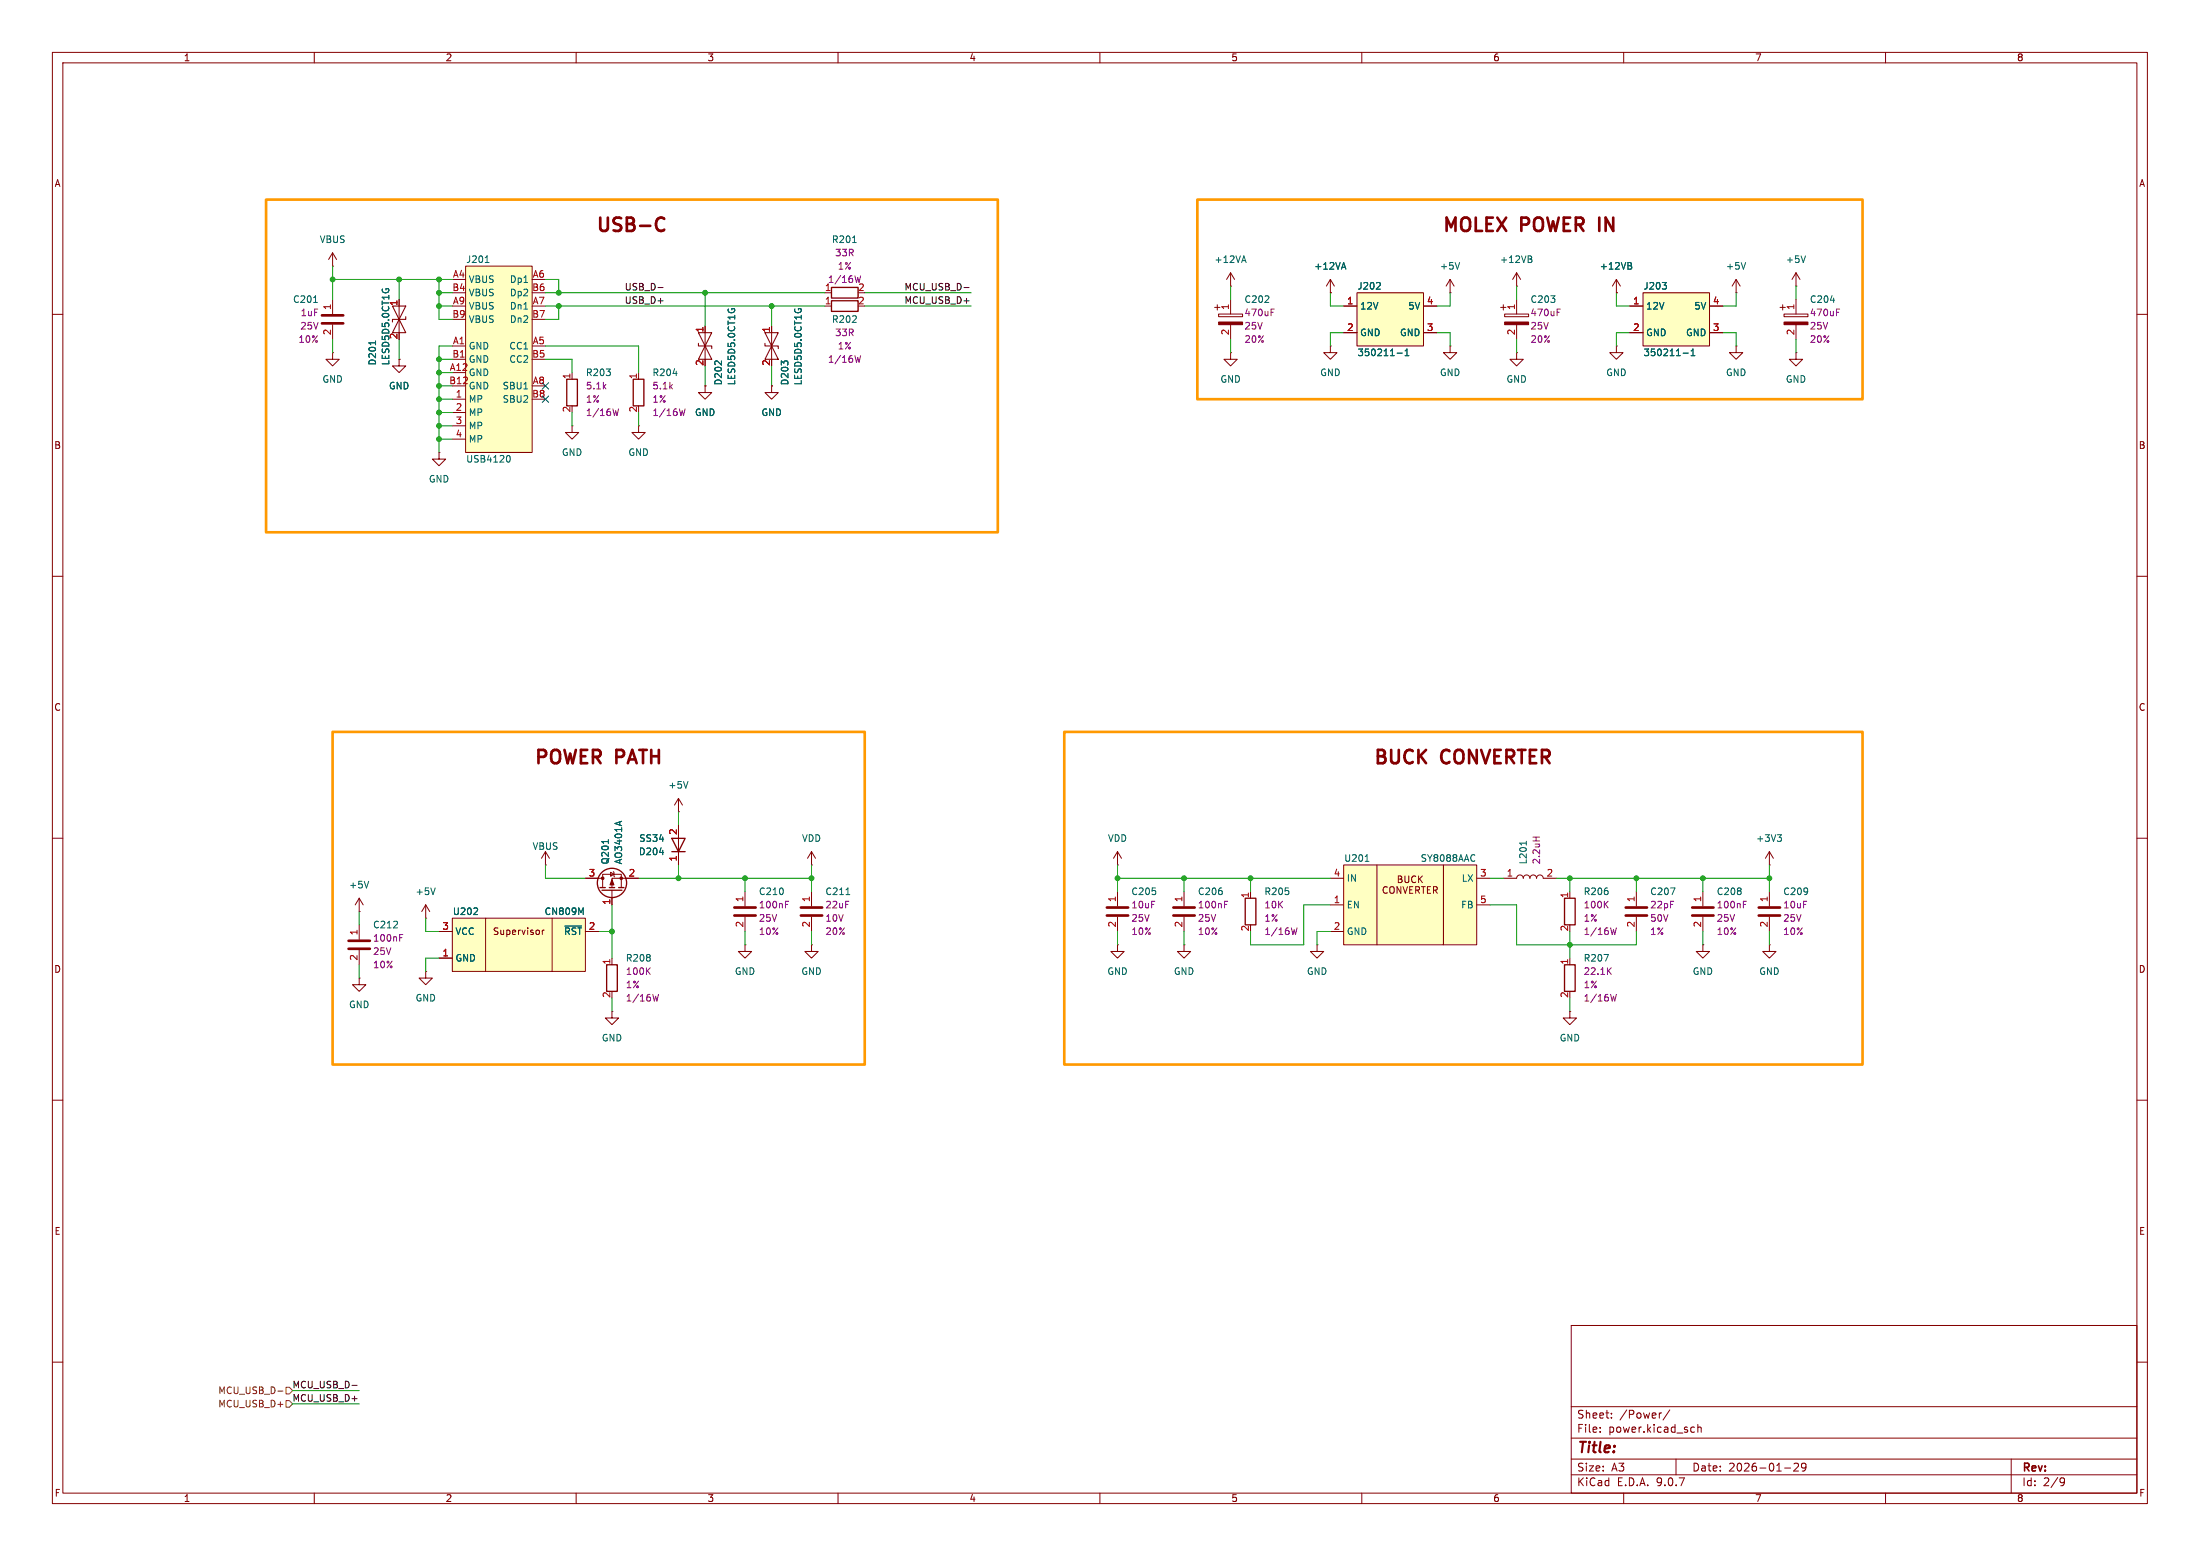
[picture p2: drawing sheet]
<svg xmlns="http://www.w3.org/2000/svg" width="297mm" height="210mm" viewBox="0 0 297 210" stroke-linecap="round" stroke-linejoin="round" font-family="sans-serif">
<g fill="none" stroke="#840000" stroke-width=".14">
<path d="M7.1 7.1h282.8v195.8h-282.8zM8.5 8.5h280v193h-280zM42.4 7.1v1.4M77.8 7.1v1.4M113.1 7.1v1.4M148.5 7.1v1.4M183.8 7.1v1.4M219.2 7.1v1.4M254.6 7.1v1.4M7.1 42.4h1.4M44.9 40.4v2M44.9 43.8v2"/>
<path d="M77.2 50.3v.9M288.5 42.4h1.4M7.1 77.8h1.4M288.5 77.8h1.4M7.1 113.1h1.4M91.6 111.4v5.3M288.5 113.1h1.4M7.1 148.5h1.4M288.5 148.5h1.4M212.1 178.9h76.4v22.6h-76.4zM7.1 183.8h1.4M212.1 199h76.4"/>
<path d="M212.1 196.9h76.4M212.1 194.1h76.4M212.1 189.9h76.4M216 193.2v.1M216 192.7v.1M217.5 191.3v.1M217.5 190.7v.1M224.3 190.7h-.2M225.4 190.3l-.9 1.4M226.3 196.9v2.1M228.5 192.6l.3 .1M228.8 193.3h-.3"/>
<path d="M229.2 192.7l.2-.1 .2 .1 .1 .6M229.2 192.2v1.1M240.9 198.1h.8M242.2 197.6l.4-.1 .1 .1 .1 .2-.7 .7h.7M243.8 197.9l-.2 .2h-.2l-.2-.2 .1-.4h.3l.2 .1a.7 .7 0 0 1-.3 .9h-.2M271.5 196.9v4.6M278.3 199.5l.4 .1a.7 .7 0 0 1-.3 .9h-.2M278.7 199.9l-.2 .2h-.2M288.5 183.8h1.4M42.4 201.5v1.4M77.8 201.5v1.4M113.1 201.5v1.4"/>
<path d="M148.5 201.5v1.4M183.8 201.5v1.4M219.2 201.5v1.4M254.6 201.5v1.4"/>
</g>
<path d="M76.5 51.2h1.4v3.6h-1.4zM90.7 113.1h1.8l-.9 1.8zM90.7 114.9h1.8" fill="none" stroke="#840000" stroke-width=".18"/>
<path d="M42.3 40.8h.6M89 115.1h.6" fill="none" stroke="#006464" stroke-width=".14"/>
<path d="M43.5 42.6h2.8M43.5 43.6h2.8" fill="none" stroke="#840000" stroke-width=".36"/>
<path d="M83.5 55.2l-.2 .9-.2-.7-.1 .7" fill="none" stroke="#840084" stroke-width=".14"/>
<path d="M181.4 116.7h18v10.8h-18z" fill="#ffffc2"/>
<g fill="none" stroke="#840000" stroke-width=".14">
<path d="M59.3 61.1v.9h.9l-.9 .9-.9-.9h.9M59.3 61.1h.1M79 118.5h2.4M81.4 119.8v-1.8h2.5v1.8M82.4 117.7l.5 .3-.5 .3zM82.8 117.6l.2 .8M86.2 118.5h-3.6v1.3M91.6 109.6h.1M91.6 107.8l.5 .9M91.6 107.8l-.5 .9M91.6 107.8v1.8M109.6 116.7h.1"/>
<path d="M109.6 114.9l.5 .9M109.6 114.9l-.6 .9M109.6 114.9v1.8M179.6 118.5h1.8M181.4 116.7h18v10.8h-18zM185.9 116.7v10.8M187.3 119.8a.43 .43 0 0 0-.6 .3 .43 .43 0 0 0 .4 .5l.2-.1M187.7 119.8l.1-.1a.3 .3 0 0 1 .4 .3v.3a.3 .3 0 0 1-.3 .3 .3 .3 0 0 1-.3-.3zM188.8 118.2h.3l.1 .2-.1 .3h.1l.1 .3-.2 .1h-.3zM188.8 118.7h.3M189.1 119.7v.9l-.5-.9v.9M189.4 119.7l.3 .9 .3-.9"/>
<path d="M189.7 118.2v.8l.1 .1h.3l.1-.1v-.8M190.7 119.7h-.4v.9h.4M191.1 118.3a.43 .43 0 0 0-.6 .3 .43 .43 0 0 0 .5 .5l.1-.1M191.5 118.2v.9M191.6 118.6l.4 .5M191.9 119.7h.5M192 118.2l-.5 .5M192.2 119.7v.9M193.1 119.7h-.4v.9h.4M194.9 116.7v10.8M199.4 118.5h1.8M48.5 132v.9h.9l-.9 .9-.9-.9h.9"/>
<path d="M48.5 132h.1M48.5 123h.1M48.5 121.2v1.8M48.5 124.8v2M48.5 128.2v2M48.5 121.2l.5 .9M48.5 121.2l-.5 .9M57.5 123.9h.1M57.5 131.1v.9h.9l-.9 .9-.9-.9h.9M57.5 131.1h.1M57.5 122.1l.5 .9M57.5 122.1l-.6 .9"/>
<path d="M57.5 122.1v1.8M82.6 120.2v1.9M82.6 129.3v.9M100.6 127.5v.9h.9l-.9 .9-.9-.9h.9M100.6 127.5h.1M100.6 120.3v2M100.6 123.7v2M109.6 127.5v.9h.9l-.9 .9-.9-.9h.9M109.6 127.5h.1M109.6 120.3v2M109.6 123.7v2M179.6 122.1h1.8"/>
<path d="M179.6 125.7h1.8M190.3 120.1h.3M191.1 120.1h.5v-.1v-.2l-.5-.1v.9M191.3 120.1l.3 .5M192.7 120.1h.3M193.5 120.1h.4l.1-.1v-.2l-.5-.1v.9M193.7 120.1l.3 .5M199.4 122.1h1.8M211.9 136.5v.9h.9l-.9 .9-.9-.9h.9M211.9 136.5h.1M211.9 120.3v.9M211.9 129.3v.9"/>
</g>
<path d="M49.8 118.9l-.3 .9M58.8 119.8l-.3 .9M82.1 113.3v.5M83.9 110.8l-.9 .3M92.9 105.5l-.3 .9M184.3 116.3h.5M114.2 120.7h.5M216.5 128.8h.6l-.3 .9" fill="none" stroke="#006464" stroke-width=".14"/>
<g fill="none" stroke="#840000" stroke-width=".18">
<path d="M81 119.8h.7M82.3 119.8h.7M83.5 119.8h.7M81.3 120.2h2.7M81.9 130.2h1.4v3.6h-1.4zM211.2 121.2h1.4v3.6h-1.4zM211.2 130.2h1.4v3.6h-1.4z"/>
<circle cx="82.6" cy="119.2" r="1.98"/>
</g>
<g fill="none" stroke="#840084" stroke-width=".14">
<path d="M54 126.6h.3M54 126.1h.4M87.4 131l.4 .5M87.8 130.6l-.5 .5M88.9 134.2l-.2 .9-.2-.6-.2 .6M106 122.1h.3M106 121.6h.5M216.7 122l.4 .5M217.1 121.6l-.5 .6M217.1 131l.4 .5M217.5 130.6l-.5 .5M218.2 125.2l-.2 .9-.2-.6-.1 .6"/>
<path d="M218.2 134.2l-.2 .9-.2-.6-.1 .6"/>
</g>
<path d="M47.1 127h2.8M47.1 128.1h2.8M99.1 122.5h2.9M99.1 123.6h2.9M108.1 122.5h2.9M108.1 123.6h2.9" fill="none" stroke="#840000" stroke-width=".36"/>
<g fill="#840000" stroke="#840000" stroke-width=".14">
<path d="M82.6 118.7l.3 .7h-.6z"/>
<circle cx="81.4" cy="118.5" r=".18"/>
<circle cx="83.9" cy="118.5" r=".18"/>
</g>
<path d="M61.1 123.9h17.9v7.2h-17.9z" fill="#ffffc2"/>
<g fill="none" stroke="#840000" stroke-width=".14">
<path d="M86.2 57.5v.9h.9l-.9 .9-.9-.9h.9M86.2 57.5h.1M86.2 50.3v.9M94.3 44.9h1.8l-.9 1.8zM94.3 46.3v.4h1.8v.4M95.2 46.7l.9 1.8h-1.8zM95.2 52.1v.9h.9l-.9 .9-.9-.9h.9M95.2 52.1h.1M95.2 44v4.5M103.3 44.9h1.8l-.9 1.8zM103.3 46.3v.4h1.8v.4M104.2 46.7l.9 1.8h-1.8z"/>
<path d="M104.2 52.1v.9h.9l-.9 .9-.9-.9h.9M104.2 52.1h.1M104.2 44v4.5M242.5 47.6v.9h.9l-.9 .9-.9-.9h.9M242.5 47.6h.1M73.6 116.7h.1M73.6 114.9l.6 .9M73.6 114.9l-.5 .9M73.6 114.9v1.8M150.9 116.7h.1M150.9 114.9l-.6 .9M150.9 114.9l.5 .9"/>
<path d="M150.9 114.9v1.8M202.9 118.5h1.8a.45 .45 0 0 1 .5-.4 .45 .45 0 0 1 .4 .4 .45 .45 0 0 1 .5-.4 .45 .45 0 0 1 .4 .4 .45 .45 0 0 1 .5-.4 .45 .45 0 0 1 .4 .4 .45 .45 0 0 1 .5-.4 .45 .45 0 0 1 .4 .4h1.8M238.9 116.7h.1M238.9 114.9l-.6 .9M238.9 114.9l.5 .9M238.9 114.9v1.8M59.3 125.7h1.8M59.3 129.3h1.8M61.1 123.9h17.9v7.2h-17.9zM65.6 123.9v7.2M73.2 125.5v.6M73.5 125.5l-.3 .2"/>
<path d="M74.5 123.9v7.2M79 125.7h1.8M82.6 136.5v.9h.9l-.9 .9-.9-.9h.9M82.6 136.5h.1M168.8 120.3v.9M177.8 127.5v.9h.9l-.9 .9-.9-.9h.9M177.8 127.5h.1M220.9 120.3v2M220.9 123.7v2M229.9 127.5v.9h.9l-.9 .9-.9-.9h.9M229.9 127.5h.1M229.9 120.3v2"/>
<path d="M229.9 123.7v2M238.9 127.5v.9h.9l-.9 .9-.9-.9h.9M238.9 127.5h.1M238.9 120.3v2M238.9 123.7v2"/>
</g>
<g fill="none" stroke="#006464" stroke-width=".14">
<path d="M90.9 50.4h.5M98.3 41.7v.2M98.8 41.8v-.1h.3l.1 .1M107.3 41.7v.2M107.8 41.8v-.1h.3l.1 .1M206.1 113.5v.6M225.5 119.8h.6l-.4 .9M239.9 112.7h.6l-.3 .3M240.3 113l.2 .2v.2l-.2 .2M63.9 123.4h.6M64.4 122.6v.3M76.2 125h2.3"/>
<path d="M78.4 123.2l.3-.7v.9"/>
</g>
<path d="M219.5 122.5h2.8M219.5 123.6h2.8M228.5 122.5h2.8M228.5 123.6h2.8M237.4 122.5h2.9M237.4 123.6h2.9" fill="none" stroke="#840000" stroke-width=".36"/>
<path d="M92.5 55.2l-.2 .9-.2-.7-.2 .7M207 113h.8M207.4 113v.5M175.1 125.2l-.2 .9-.2-.6-.2 .6M235.4 122.1h.3M235.4 121.6h.4" fill="none" stroke="#840084" stroke-width=".14"/>
<path d="M85.5 51.2h1.4v3.6h-1.4zM168.1 121.2h1.4v3.6h-1.4z" fill="none" stroke="#840000" stroke-width=".18"/>
<path d="M62.9 35.9h8.9v25.2h-8.9z" fill="#ffffc2"/>
<g fill="none" stroke="#840000" stroke-width=".14">
<path d="M44.9 35.9h.1M44.9 34.1l-.5 .9M44.9 34.1l.5 .9M44.9 34.1v1.8M62.9 35.9h8.9v25.2h-8.9zM111.4 39.5h.9M44.9 47.6v.9h-.9l.9 .9 .9-.9h-.9M44.9 47.6h.1M61.1 46.7h1.8M61.1 48.5h1.8M61.1 53.9h1.8M61.1 55.7h1.8"/>
<path d="M61.1 57.5h1.8M61.1 59.3h1.8M77.2 57.5v.9h.9l-.9 .9-.9-.9h.9M77.2 57.5h.1M111.4 41.3h.9"/>
</g>
<path d="M65.5 35.4h.5M115.1 32.7h.5M68.6 61.5a.48 .48 0 0 1 .3 .4 .48 .48 0 0 1-.3 .5" fill="none" stroke="#006464" stroke-width=".14"/>
<path d="M112.3 38.8h3.5v1.4h-3.5zM112.3 40.6h3.5v1.4h-3.5z" fill="none" stroke="#840000" stroke-width=".18"/>
<path d="M116.2 37.2l-.2 .9-.2-.6-.2 .6M116.2 48l-.2 .9-.2-.6-.2 .6" fill="none" stroke="#840084" stroke-width=".14"/>
<path d="M221.8 39.5h9v7.2h-9z" fill="#ffffc2"/>
<g fill="none" stroke="#840000" stroke-width=".14">
<path d="M166.1 38.6h.1M166.1 36.8l-.5 .9M166.1 36.8l.6 .9M166.1 36.8v1.8M179.6 39.5h.1M179.6 37.7l-.5 .9M179.6 37.7l.5 .9M179.6 37.7v1.8M195.8 39.5h.1M195.8 37.7l-.6 .9M195.8 37.7l.5 .9M195.8 37.7v1.8"/>
<path d="M204.7 38.6h.1M204.7 36.8l-.5 .9M204.7 36.8l.6 .9M204.7 36.8v1.8M218.2 39.5h.1M218.2 37.7l-.5 .9M218.2 37.7l.6 .9M218.2 37.7v1.8M221.8 39.5h9v7.2h-9zM234.4 39.5h.1M234.4 37.7l-.6 .9M234.4 37.7l.5 .9"/>
<path d="M234.4 37.7v1.8M242.5 38.6h.1M242.5 36.8l-.6 .9M242.5 36.8l.5 .9M242.5 36.8v1.8M53 41.3h1.8l-.9 1.8zM53.9 43.1l.9 1.8h-1.8zM53.9 40.4v4.5M54.8 42.7v.4h-1.8v.4M164 41.5h.7M164.3 41.1v.7M164.5 42.4h3.2v.3h-3.2z"/>
<path d="M166.1 47.6v.9h.9l-.9 .9-.9-.9h.9M166.1 47.6h.1M166.1 40.4v2M166.1 43.8v2M179.6 46.7v.9h.9l-.9 .9-.9-.9h.9M179.6 46.7h.1M195.8 46.7v.9h.9l-.9 .9-.9-.9h.9M195.8 46.7h.1M202.6 41.5h.7M202.9 41.1v.7M203.1 42.4h3.3v.3h-3.3zM204.7 47.6v.9h.9l-.9 .9-.9-.9h.9"/>
<path d="M204.7 47.6h.1M204.7 40.4v2M204.7 43.8v2M218.2 46.7v.9h.9l-.9 .9-.9-.9h.9M218.2 46.7h.1M220 41.3h1.8M220 44.9h1.8M230.8 41.3h1.8M230.8 44.9h1.8M234.4 46.7v.9h.9l-.9 .9-.9-.9h.9M234.4 46.7h.1M240.3 41.5h.7"/>
<path d="M240.7 41.1v.7M240.8 42.4h3.3v.3h-3.3zM242.5 40.4v2M242.5 43.8v2M150.9 127.5v.9h.9l-.9 .9-.9-.9h.9M150.9 127.5h.1M150.9 120.3v2M150.9 123.7v2M159.8 127.5v.9h.9l-.9 .9-.9-.9h.9M159.8 127.5h.1M159.8 120.3v2M159.8 123.7v2"/>
</g>
<g fill="none" stroke="#006464" stroke-width=".14">
<path d="M51.6 39v.2M52.1 39.1v-.1h.3l.1 .1M167.7 35.2h.4M167.9 34.5l.3 .9M181.2 36.1h.4M181.4 35.4l.3 .9M197 35.4l-.3 .9M206.6 34.5l.2 .2-.2 .3h.2v.3l-.2 .1h-.3M220.1 35.4l.1 .2-.1 .3h.1l.1 .3-.2 .1h-.3M224.4 38.1h.6l-.3 .4M224.9 38.5l.1 .1-.1 .4M235.7 35.4l-.3 .9"/>
<path d="M243.7 34.5l-.3 .9M50.7 46v.5M227.2 47.7h.7M228.3 48h.5M228.3 47.4l.3-.3v.9M247.1 40.5h.6"/>
</g>
<g fill="#840000" stroke="#840000" stroke-width=".14">
<path d="M203.1 43.5h3.3v.3h-3.3z"/>
<path d="M164.5 43.5h3.2v.3h-3.2z"/>
<path d="M240.8 43.5h3.3v.3h-3.3z"/>
</g>
<path d="M171.6 42.1h.3M171.6 41.7h.4M210.2 42.1h.3M210.2 41.7h.4M247.9 42.1h.3M247.9 41.7h.5M165.3 122.1h.3M165.3 121.6h.4" fill="none" stroke="#840084" stroke-width=".14"/>
<path d="M149.4 122.5h2.9M149.4 123.6h2.9M158.4 122.5h2.9M158.4 123.6h2.9" fill="none" stroke="#840000" stroke-width=".36"/>
<path d="M183.2 39.5h9v7.2h-9z" fill="#ffffc2"/>
<g fill="none" stroke="#840000" stroke-width=".14">
<path d="M179.6 39.5h.1M183.2 39.5h9v7.2h-9zM218.2 39.5h.1M53.9 48.5v.9h-.9l.9 .9 .9-.9h-.9M53.9 48.5h.1M53.9 40.4v.9M95.2 52.1h.1M95.2 44v.9M104.2 52.1h.1M104.2 44v.9M181.4 41.3h1.8M181.4 44.9h1.8"/>
<path d="M192.2 41.3h1.8M192.2 44.9h1.8M220 41.3h1.8M220 44.9h1.8M230.8 41.3h1.8M230.8 44.9h1.8M79 118.5h1.8M84.4 118.5h1.8M91.6 111.4v1.7M91.6 114.9v1.8M59.3 125.7h1.8M59.3 129.3h1.8"/>
<path d="M79 125.7h1.8M82.6 121.2v.9"/>
</g>
<g fill="none" stroke="#006464" stroke-width=".14">
<path d="M51.6 39v.2M52.1 39.1v-.1h.3l.1 .1M181.2 36.1h.4M181.4 35.4l.3 .9M186.3 38.2l.1 .1-.1 .2-.5 .5h.6M220.1 35.4l.1 .2-.1 .3h.1l.1 .3-.2 .1h-.3M224.4 38.1h.6l-.3 .4M224.9 38.5l.1 .1-.1 .4M50.7 46v.5M98.3 41.7v.2M98.8 41.8v-.1h.3l.1 .1M107.3 41.7v.2"/>
<path d="M107.8 41.8v-.1h.3l.1 .1M188.6 47.7h.7M189.7 48h.5M189.7 47.4l.2-.3v.9M227.2 47.7h.7M228.3 48h.5M228.3 47.4l.3-.3v.9M82.1 113.3v.5M83.9 110.8l-.9 .3M89 115.1h.6M63.9 123.4h.6M64.4 122.6v.3"/>
<path d="M76.2 125h2.3M78.4 123.2l.3-.7v.9"/>
</g>
<path d="M37.5 187.8h.7M38.6 189h.5l.4 .5-.4 .4h-.5zM38.6 187.2h.5l.4 .5-.4 .4h-.5z" fill="none" stroke="#725600" stroke-width=".14"/>
<path d="M88.8 38.8h.7M130.1 38.8h.7M47.5 187h.7" fill="none" stroke="#0f0f0f" stroke-width=".14"/>
<g fill="none" stroke="#009600" stroke-width=".14">
<path d="M44.9 37.7h16.2M44.9 35.9v4.5M53.9 37.7v2.7M59.3 39.5h1.8M59.3 37.7v5.4h1.8M73.6 39.5h37.8M73.6 37.7h1.8v1.8M95.2 39.5v4.5M116.7 39.5h14.4M166.1 38.6v1.8M179.6 39.5v1.8h1.8M195.8 39.5v1.8h-1.8"/>
<path d="M204.7 38.6v1.8M218.2 39.5v1.8h1.8M234.4 39.5v1.8h-1.8M242.5 38.6v1.8M44.9 45.8v1.8M53.9 45.8v2.7M59.3 41.3h1.8M59.3 59.3h1.8M59.3 48.5h1.8M59.3 50.3h1.8M59.3 52.1h1.8M59.3 55.7h1.8"/>
<path d="M59.3 57.5h1.8M59.3 53.9h1.8M61.1 46.7h-1.8v14.4M73.6 41.3h37.8M73.6 48.5h3.6v1.8M73.6 46.7h12.6v3.6M75.4 41.3v1.8h-1.8M77.2 55.7v1.8M86.2 55.7v1.8M95.2 49.4v2.7M104.2 41.3v2.7M104.2 49.4v2.7"/>
<path d="M116.7 41.3h14.4M166.1 45.8v1.8M181.4 44.9h-1.8v1.8M194 44.9h1.8v1.8M204.7 45.8v1.8M220 44.9h-1.8v1.8M232.6 44.9h1.8v1.8M242.5 45.8v1.8M73.6 116.7v1.8h5.4M86.2 118.5h23.4M91.6 109.6v1.8M91.6 116.7v1.8"/>
<path d="M100.6 118.5v1.8M109.6 116.7v3.6M150.9 118.5h28.7M150.9 116.7v3.6M159.8 118.5v1.8M168.8 118.5v1.8M201.2 118.5h1.7M210.1 118.5h28.8M211.9 118.5v1.8M220.9 118.5v1.8M229.9 118.5v1.8M238.9 116.7v3.6"/>
<path d="M48.5 123v1.8M48.5 130.2v1.8M57.5 123.9v1.8h1.8M59.3 129.3h-1.8v1.8M80.8 125.7h1.8M82.6 122.1v7.2M82.6 134.7v1.8M100.6 125.7v1.8M109.6 125.7v1.8M150.9 125.7v1.8M159.8 125.7v1.8M179.6 122.1h-3.6v5.4h-7.2v-1.8"/>
<path d="M179.6 125.7h-1.8v1.8M201.2 122.1h3.5v5.4h16.2v-1.8M211.9 125.7v3.6M211.9 134.7v1.8M229.9 125.7v1.8M238.9 125.7v1.8M39.5 187.7h9M39.5 189.5h9"/>
</g>
<path d="M73.2 53.4l.9 .9M73.2 51.7l.9 .8M74.1 53.4l-.9 .9M74.1 51.7l-.9 .8" fill="none" stroke="#000084" stroke-width=".14"/>
<path d="M88.9 29.5a.63 .63 0 0 1 .8 0M89.7 31a.63 .63 0 0 1-.8 .1" fill="none" stroke="#840000" stroke-width=".36"/>
<path d="M35.9 26.9h98.8v44.9h-98.8zM161.6 26.9h89.8v27h-89.8zM44.9 98.8h71.8v44.9h-71.8zM143.7 98.8h107.7v44.9h-107.7z" fill="none" stroke="#f90" stroke-width=".36"/>
<g fill="#009600" stroke="#009600" stroke-width=".14">
<circle cx="59.3" cy="41.3" r=".32"/>
<circle cx="59.3" cy="48.5" r=".32"/>
<circle cx="59.3" cy="55.7" r=".32"/>
<circle cx="59.3" cy="39.5" r=".32"/>
<circle cx="59.3" cy="53.9" r=".32"/>
<circle cx="59.3" cy="52.1" r=".32"/>
<circle cx="59.3" cy="50.3" r=".32"/>
<circle cx="59.3" cy="59.3" r=".32"/>
<circle cx="53.9" cy="37.7" r=".32"/>
<circle cx="59.3" cy="37.7" r=".32"/>
<circle cx="44.9" cy="37.7" r=".32"/>
<circle cx="109.6" cy="118.5" r=".32"/>
<circle cx="100.6" cy="118.5" r=".32"/>
<circle cx="59.3" cy="57.5" r=".32"/>
<circle cx="82.6" cy="125.7" r=".32"/>
<circle cx="91.6" cy="118.5" r=".32"/>
<circle cx="238.9" cy="118.5" r=".32"/>
<circle cx="211.9" cy="118.5" r=".32"/>
<circle cx="220.9" cy="118.5" r=".32"/>
<circle cx="229.9" cy="118.5" r=".32"/>
<circle cx="211.9" cy="127.5" r=".32"/>
<circle cx="150.9" cy="118.5" r=".32"/>
<circle cx="168.8" cy="118.5" r=".32"/>
<circle cx="159.8" cy="118.5" r=".32"/>
<circle cx="104.2" cy="41.3" r=".32"/>
<circle cx="95.2" cy="39.5" r=".32"/>
<circle cx="75.4" cy="41.3" r=".32"/>
<circle cx="75.4" cy="39.5" r=".32"/>
</g>
<g font-size="2.5" fill="#840000">
<text x="80.2" y="31.8">USB-C</text>
<text x="194.5" y="31.8">MOLEX</text>
<text x="205.3" y="31.8">POWER</text>
<text x="216.6" y="31.8">IN</text>
<text x="71.9" y="103.6">POWER</text>
<text x="83.1" y="103.6">PATH</text>
<text x="185.2" y="103.6">BUCK</text>
<text x="194.6" y="103.6">CONVERTER</text>
</g>
<text font-size="2" fill="#840000" x="212.8" y="196.5">Title:</text>
<g font-size="1.5" fill="#840000">
<text x="212.8" y="191.6">Sheet:</text>
<text x="218.6" y="191.6">/Power/</text>
<text x="212.8" y="193.5">File:</text>
<text x="217.1" y="193.5">power.kicad_sch</text>
<text x="212.8" y="200.7">KiCad</text>
<text x="212.8" y="198.7">Size:</text>
<text x="217.5" y="198.7">A3</text>
<text x="218.3" y="200.7">E.D.A.</text>
<text x="223.7" y="200.7">9.0.7</text>
<text x="228.4" y="198.7">Date:</text>
<text x="233.3" y="198.7">2026-01-29</text>
<text x="272.9" y="198.9">Rev:</text>
<text x="272.9" y="200.7">Id:</text>
<text x="275.8" y="200.7">2/9</text>
</g>
<g font-size="1.3" fill="#840000">
<text x="24.7" y="8.4">1</text>
<text x="60.1" y="8.4">2</text>
<text x="95.5" y="8.4">3</text>
<text x="130.8" y="8.4">4</text>
<text x="166.2" y="8.4">5</text>
<text x="201.5" y="8.4">6</text>
<text x="236.9" y="8.4">7</text>
<text x="272.2" y="8.4">8</text>
<text x="7.3" y="25.4">A</text>
<text x="288.7" y="25.4">A</text>
<text x="7.2" y="60.7">B</text>
<text x="288.7" y="60.7">B</text>
<text x="7.2" y="96.1">C</text>
<text x="288.7" y="96.1">C</text>
<text x="7.2" y="131.4">D</text>
<text x="66.5" y="126.3">Supervisor</text>
<text x="288.7" y="131.4">D</text>
<text x="7.3" y="166.8">E</text>
<text x="288.7" y="166.8">E</text>
<text x="7.3" y="202.1">F</text>
<text x="24.7" y="202.9">1</text>
<text x="60.1" y="202.9">2</text>
<text x="95.5" y="202.9">3</text>
<text x="130.8" y="202.9">4</text>
<text x="166.2" y="202.9">5</text>
<text x="201.5" y="202.9">6</text>
<text x="236.9" y="202.9">7</text>
<text x="272.2" y="202.9">8</text>
<text x="288.7" y="202.1">F</text>
</g>
<g font-size="1.3" fill="#006464">
<text x="43.1" y="32.9">VBUS</text>
<text x="62.9" y="35.6">J201</text>
<text x="112.2" y="32.9">R201</text>
<text x="163.9" y="35.6">+12VA</text>
<text x="202.4" y="35.6">+12VB</text>
<text x="241" y="35.6">+5V</text>
<text x="39.5" y="41">C201</text>
<text x="63.2" y="38.3">VBUS</text>
<text x="63.2" y="40.1">VBUS</text>
<text x="63.2" y="41.9">VBUS</text>
<text x="68.8" y="38.3">Dp1</text>
<text x="68.8" y="40.1">Dp2</text>
<text x="68.8" y="41.9">Dn1</text>
<text x="167.9" y="41">C202</text>
<text x="177.3" y="36.5">+12VA</text>
<text x="183.2" y="39.2">J202</text>
<text x="183.6" y="41.9">12V</text>
<text x="190" y="41.9">5V</text>
<text x="194.3" y="36.5">+5V</text>
<text x="206.5" y="41">C203</text>
<text x="215.9" y="36.5">+12VB</text>
<text x="221.8" y="39.2">J203</text>
<text x="222.2" y="41.9">12V</text>
<text x="228.7" y="41.9">5V</text>
<text x="232.9" y="36.5">+5V</text>
<text x="244.3" y="41">C204</text>
<text x="63.2" y="43.7">VBUS</text>
<text x="63.2" y="47.3">GND</text>
<text x="68.7" y="47.3">CC1</text>
<text x="68.8" y="43.7">Dn2</text>
<text x="112.2" y="43.7">R202</text>
<text x="183.6" y="45.5">GND</text>
<text x="188.9" y="45.5">GND</text>
<text x="222.2" y="45.5">GND</text>
<text x="227.5" y="45.5">GND</text>
<text x="43.5" y="51.8">GND</text>
<text x="50.9" y="49.4" transform="rotate(-90 50.9 49.4)">D201</text>
<text x="52.4" y="52.7">GND</text>
<text x="52.7" y="49.4" transform="rotate(-90 52.7 49.4)">LESD5D5.0CT1G</text>
<text x="63.2" y="49.1">GND</text>
<text x="63.2" y="50.9">GND</text>
<text x="63.2" y="52.7">GND</text>
<text x="67.8" y="52.7">SBU1</text>
<text x="68.7" y="49.1">CC2</text>
<text x="79" y="50.9">R203</text>
<text x="88" y="50.9">R204</text>
<text x="97.6" y="52.1" transform="rotate(-90 97.6 52.1)">D202</text>
<text x="99.4" y="52.1" transform="rotate(-90 99.4 52.1)">LESD5D5.0CT1G</text>
<text x="106.6" y="52.1" transform="rotate(-90 106.6 52.1)">D203</text>
<text x="108.4" y="52.1" transform="rotate(-90 108.4 52.1)">LESD5D5.0CT1G</text>
<text x="164.7" y="51.8">GND</text>
<text x="178.2" y="50.9">GND</text>
<text x="183.2" y="48.2">350211-1</text>
<text x="194.3" y="50.9">GND</text>
<text x="203.3" y="51.8">GND</text>
<text x="216.8" y="50.9">GND</text>
<text x="221.8" y="48.2">350211-1</text>
<text x="232.9" y="50.9">GND</text>
<text x="241" y="51.8">GND</text>
<text x="63.2" y="54.5">MP</text>
<text x="63.2" y="56.3">MP</text>
<text x="63.2" y="58.1">MP</text>
<text x="63.2" y="59.9">MP</text>
<text x="67.8" y="54.5">SBU2</text>
<text x="93.7" y="56.3">GND</text>
<text x="102.7" y="56.3">GND</text>
<text x="57.8" y="65.3">GND</text>
<text x="62.9" y="62.6">USB4120</text>
<text x="75.8" y="61.7">GND</text>
<text x="84.8" y="61.7">GND</text>
<text x="90.2" y="106.6">+5V</text>
<text x="86.2" y="113.8">SS34</text>
<text x="108.2" y="113.8">VDD</text>
<text x="149.5" y="113.8">VDD</text>
<text x="237" y="113.8">+3V3</text>
<text x="71.8" y="114.8">VBUS</text>
<text x="82.3" y="116.7" transform="rotate(-90 82.3 116.7)">Q201</text>
<text x="84.1" y="116.7" transform="rotate(-90 84.1 116.7)">AO3401A</text>
<text x="86.2" y="115.6">D204</text>
<text x="181.4" y="116.5">U201</text>
<text x="181.8" y="119.1">IN</text>
<text x="191.7" y="116.5">SY8088AAC</text>
<text x="197.3" y="119.1">LX</text>
<text x="206.3" y="116.7" transform="rotate(-90 206.3 116.7)">L201</text>
<text x="47.1" y="120">+5V</text>
<text x="50.3" y="125.4">C212</text>
<text x="56" y="120.9">+5V</text>
<text x="61.1" y="123.6">U202</text>
<text x="73.4" y="123.6">CN809M</text>
<text x="102.4" y="120.9">C210</text>
<text x="111.4" y="120.9">C211</text>
<text x="152.7" y="120.9">C205</text>
<text x="161.6" y="120.9">C206</text>
<text x="170.6" y="120.9">R205</text>
<text x="181.8" y="122.7">EN</text>
<text x="197.2" y="122.7">FB</text>
<text x="213.7" y="120.9">R206</text>
<text x="222.7" y="120.9">C207</text>
<text x="231.7" y="120.9">C208</text>
<text x="240.7" y="120.9">C209</text>
<text x="61.4" y="126.3">VCC</text>
<text x="61.4" y="129.9">GND</text>
<text x="76.1" y="126.3">~{RST}</text>
<text x="84.4" y="129.9">R208</text>
<text x="99.1" y="131.7">GND</text>
<text x="108.1" y="131.7">GND</text>
<text x="149.4" y="131.7">GND</text>
<text x="158.4" y="131.7">GND</text>
<text x="176.4" y="131.7">GND</text>
<text x="181.8" y="126.3">GND</text>
<text x="213.7" y="129.9">R207</text>
<text x="228.4" y="131.7">GND</text>
<text x="237.4" y="131.7">GND</text>
<text x="47.1" y="136.2">GND</text>
<text x="56" y="135.3">GND</text>
<text x="81.2" y="140.7">GND</text>
<text x="210.5" y="140.7">GND</text>
</g>
<g font-size="1.3" fill="#840084">
<text x="112.7" y="34.7">33R</text>
<text x="111.7" y="38.3">1/16W</text>
<text x="113" y="36.5">1%</text>
<text x="40.2" y="46.4">10%</text>
<text x="40.5" y="44.6">25V</text>
<text x="40.5" y="42.8">1uF</text>
<text x="112.7" y="45.5">33R</text>
<text x="113" y="47.3">1%</text>
<text x="167.9" y="42.8">470uF</text>
<text x="167.9" y="44.6">25V</text>
<text x="167.9" y="46.4">20%</text>
<text x="206.5" y="42.8">470uF</text>
<text x="206.5" y="44.6">25V</text>
<text x="206.5" y="46.4">20%</text>
<text x="244.3" y="42.8">470uF</text>
<text x="244.3" y="44.6">25V</text>
<text x="244.3" y="46.4">20%</text>
<text x="79" y="52.7">5.1k</text>
<text x="88" y="52.7">5.1k</text>
<text x="111.7" y="49.1">1/16W</text>
<text x="79" y="54.5">1%</text>
<text x="79" y="56.3">1/16W</text>
<text x="88" y="54.5">1%</text>
<text x="88" y="56.3">1/16W</text>
<text x="208" y="116.7" transform="rotate(-90 208 116.7)">2.2uH</text>
<text x="102.4" y="122.7">100nF</text>
<text x="102.4" y="124.5">25V</text>
<text x="111.4" y="124.5">10V</text>
<text x="111.4" y="122.7">22uF</text>
<text x="152.7" y="124.5">25V</text>
<text x="152.7" y="122.7">10uF</text>
<text x="161.6" y="122.7">100nF</text>
<text x="161.6" y="124.5">25V</text>
<text x="170.6" y="124.5">1%</text>
<text x="170.6" y="122.7">10K</text>
<text x="213.7" y="122.7">100K</text>
<text x="213.7" y="124.5">1%</text>
<text x="222.7" y="124.5">50V</text>
<text x="222.7" y="122.7">22pF</text>
<text x="231.7" y="122.7">100nF</text>
<text x="231.7" y="124.5">25V</text>
<text x="240.7" y="124.5">25V</text>
<text x="240.7" y="122.7">10uF</text>
<text x="50.3" y="127.2">100nF</text>
<text x="50.3" y="129">25V</text>
<text x="50.3" y="130.8">10%</text>
<text x="84.4" y="131.7">100K</text>
<text x="102.4" y="126.3">10%</text>
<text x="111.4" y="126.3">20%</text>
<text x="152.7" y="126.3">10%</text>
<text x="161.6" y="126.3">10%</text>
<text x="170.6" y="126.3">1/16W</text>
<text x="213.7" y="131.7">22.1K</text>
<text x="213.7" y="126.3">1/16W</text>
<text x="222.7" y="126.3">1%</text>
<text x="231.7" y="126.3">10%</text>
<text x="240.7" y="126.3">10%</text>
<text x="84.4" y="133.5">1%</text>
<text x="84.4" y="135.3">1/16W</text>
<text x="213.7" y="133.5">1%</text>
<text x="213.7" y="135.3">1/16W</text>
</g>
<g font-size="1.3" fill="#a90000">
<text x="44.7" y="41.9" transform="rotate(-90 44.7 41.9)">1</text>
<text x="53.7" y="41.4" transform="rotate(-90 53.7 41.4)">1</text>
<text x="61" y="39.3">B4</text>
<text x="61.1" y="37.5">A4</text>
<text x="61.1" y="41.1">A9</text>
<text x="71.8" y="39.3">B6</text>
<text x="71.9" y="37.5">A6</text>
<text x="71.9" y="41.1">A7</text>
<text x="111.3" y="41.1">1</text>
<text x="111.3" y="39.3">1</text>
<text x="115.8" y="41.1">2</text>
<text x="115.8" y="39.3">2</text>
<text x="166" y="41.9" transform="rotate(-90 166 41.9)">1</text>
<text x="181.8" y="41.1">1</text>
<text x="192.6" y="41.1">4</text>
<text x="204.6" y="41.9" transform="rotate(-90 204.6 41.9)">1</text>
<text x="220.4" y="41.1">1</text>
<text x="231.2" y="41.1">4</text>
<text x="242.3" y="41.9" transform="rotate(-90 242.3 41.9)">1</text>
<text x="44.7" y="45.3" transform="rotate(-90 44.7 45.3)">2</text>
<text x="53.7" y="45.8" transform="rotate(-90 53.7 45.8)">2</text>
<text x="61" y="42.9">B9</text>
<text x="61.1" y="46.5">A1</text>
<text x="71.8" y="42.9">B7</text>
<text x="71.9" y="46.5">A5</text>
<text x="95" y="45" transform="rotate(-90 95 45)">1</text>
<text x="104" y="45" transform="rotate(-90 104 45)">1</text>
<text x="166" y="45.3" transform="rotate(-90 166 45.3)">2</text>
<text x="181.8" y="44.7">2</text>
<text x="192.6" y="44.7">3</text>
<text x="204.6" y="45.3" transform="rotate(-90 204.6 45.3)">2</text>
<text x="220.4" y="44.7">2</text>
<text x="231.2" y="44.7">3</text>
<text x="242.3" y="45.3" transform="rotate(-90 242.3 45.3)">2</text>
<text x="60.6" y="51.9">B12</text>
<text x="60.7" y="50.1">A12</text>
<text x="61" y="48.3">B1</text>
<text x="61.5" y="53.7">1</text>
<text x="71.8" y="48.3">B5</text>
<text x="71.8" y="53.7">B8</text>
<text x="71.9" y="51.9">A8</text>
<text x="77" y="51.2" transform="rotate(-90 77 51.2)">1</text>
<text x="86" y="51.2" transform="rotate(-90 86 51.2)">1</text>
<text x="95" y="49.4" transform="rotate(-90 95 49.4)">2</text>
<text x="104" y="49.4" transform="rotate(-90 104 49.4)">2</text>
<text x="61.5" y="55.5">2</text>
<text x="61.5" y="57.3">3</text>
<text x="61.5" y="59.1">4</text>
<text x="77" y="55.7" transform="rotate(-90 77 55.7)">2</text>
<text x="86" y="55.7" transform="rotate(-90 86 55.7)">2</text>
<text x="91.4" y="112.7" transform="rotate(-90 91.4 112.7)">2</text>
<text x="79.4" y="118.4">3</text>
<text x="84.8" y="118.4">2</text>
<text x="91.4" y="116.3" transform="rotate(-90 91.4 116.3)">1</text>
<text x="180" y="118.4">4</text>
<text x="199.8" y="118.4">3</text>
<text x="203.3" y="118.4">1</text>
<text x="208.7" y="118.4">2</text>
<text x="59.7" y="125.5">3</text>
<text x="79.4" y="125.5">2</text>
<text x="82.4" y="122.2" transform="rotate(-90 82.4 122.2)">1</text>
<text x="100.4" y="125.2" transform="rotate(-90 100.4 125.2)">2</text>
<text x="100.4" y="121.8" transform="rotate(-90 100.4 121.8)">1</text>
<text x="109.4" y="125.2" transform="rotate(-90 109.4 125.2)">2</text>
<text x="109.4" y="121.8" transform="rotate(-90 109.4 121.8)">1</text>
<text x="150.7" y="125.2" transform="rotate(-90 150.7 125.2)">2</text>
<text x="150.7" y="121.8" transform="rotate(-90 150.7 121.8)">1</text>
<text x="159.7" y="125.2" transform="rotate(-90 159.7 125.2)">2</text>
<text x="159.7" y="121.8" transform="rotate(-90 159.7 121.8)">1</text>
<text x="168.6" y="125.8" transform="rotate(-90 168.6 125.8)">2</text>
<text x="168.6" y="121.3" transform="rotate(-90 168.6 121.3)">1</text>
<text x="180" y="121.9">1</text>
<text x="180" y="125.5">2</text>
<text x="199.8" y="121.9">5</text>
<text x="211.7" y="125.8" transform="rotate(-90 211.7 125.8)">2</text>
<text x="211.7" y="121.3" transform="rotate(-90 211.7 121.3)">1</text>
<text x="220.7" y="125.2" transform="rotate(-90 220.7 125.2)">2</text>
<text x="220.7" y="121.8" transform="rotate(-90 220.7 121.8)">1</text>
<text x="229.7" y="125.2" transform="rotate(-90 229.7 125.2)">2</text>
<text x="229.7" y="121.8" transform="rotate(-90 229.7 121.8)">1</text>
<text x="238.7" y="125.2" transform="rotate(-90 238.7 125.2)">2</text>
<text x="238.7" y="121.8" transform="rotate(-90 238.7 121.8)">1</text>
<text x="48.3" y="129.7" transform="rotate(-90 48.3 129.7)">2</text>
<text x="48.3" y="126.3" transform="rotate(-90 48.3 126.3)">1</text>
<text x="59.7" y="129.1">1</text>
<text x="82.4" y="130.3" transform="rotate(-90 82.4 130.3)">1</text>
<text x="211.7" y="130.3" transform="rotate(-90 211.7 130.3)">1</text>
<text x="82.4" y="134.8" transform="rotate(-90 82.4 134.8)">2</text>
<text x="211.7" y="134.8" transform="rotate(-90 211.7 134.8)">2</text>
</g>
<g font-size="1.3" fill="#0f0f0f">
<text x="84.3" y="39.3">USB_D-</text>
<text x="84.3" y="41.1">USB_D+</text>
<text x="122" y="39.3">MCU_USB_D-</text>
<text x="122" y="41.1">MCU_USB_D+</text>
<text x="39.4" y="187.4">MCU_USB_D-</text>
<text x="39.4" y="189.2">MCU_USB_D+</text>
</g>
<g font-size="1.3" fill="#725600">
<text x="29.4" y="190.1">MCU_USB_D+</text>
<text x="29.4" y="188.3">MCU_USB_D-</text>
</g>
</svg>
